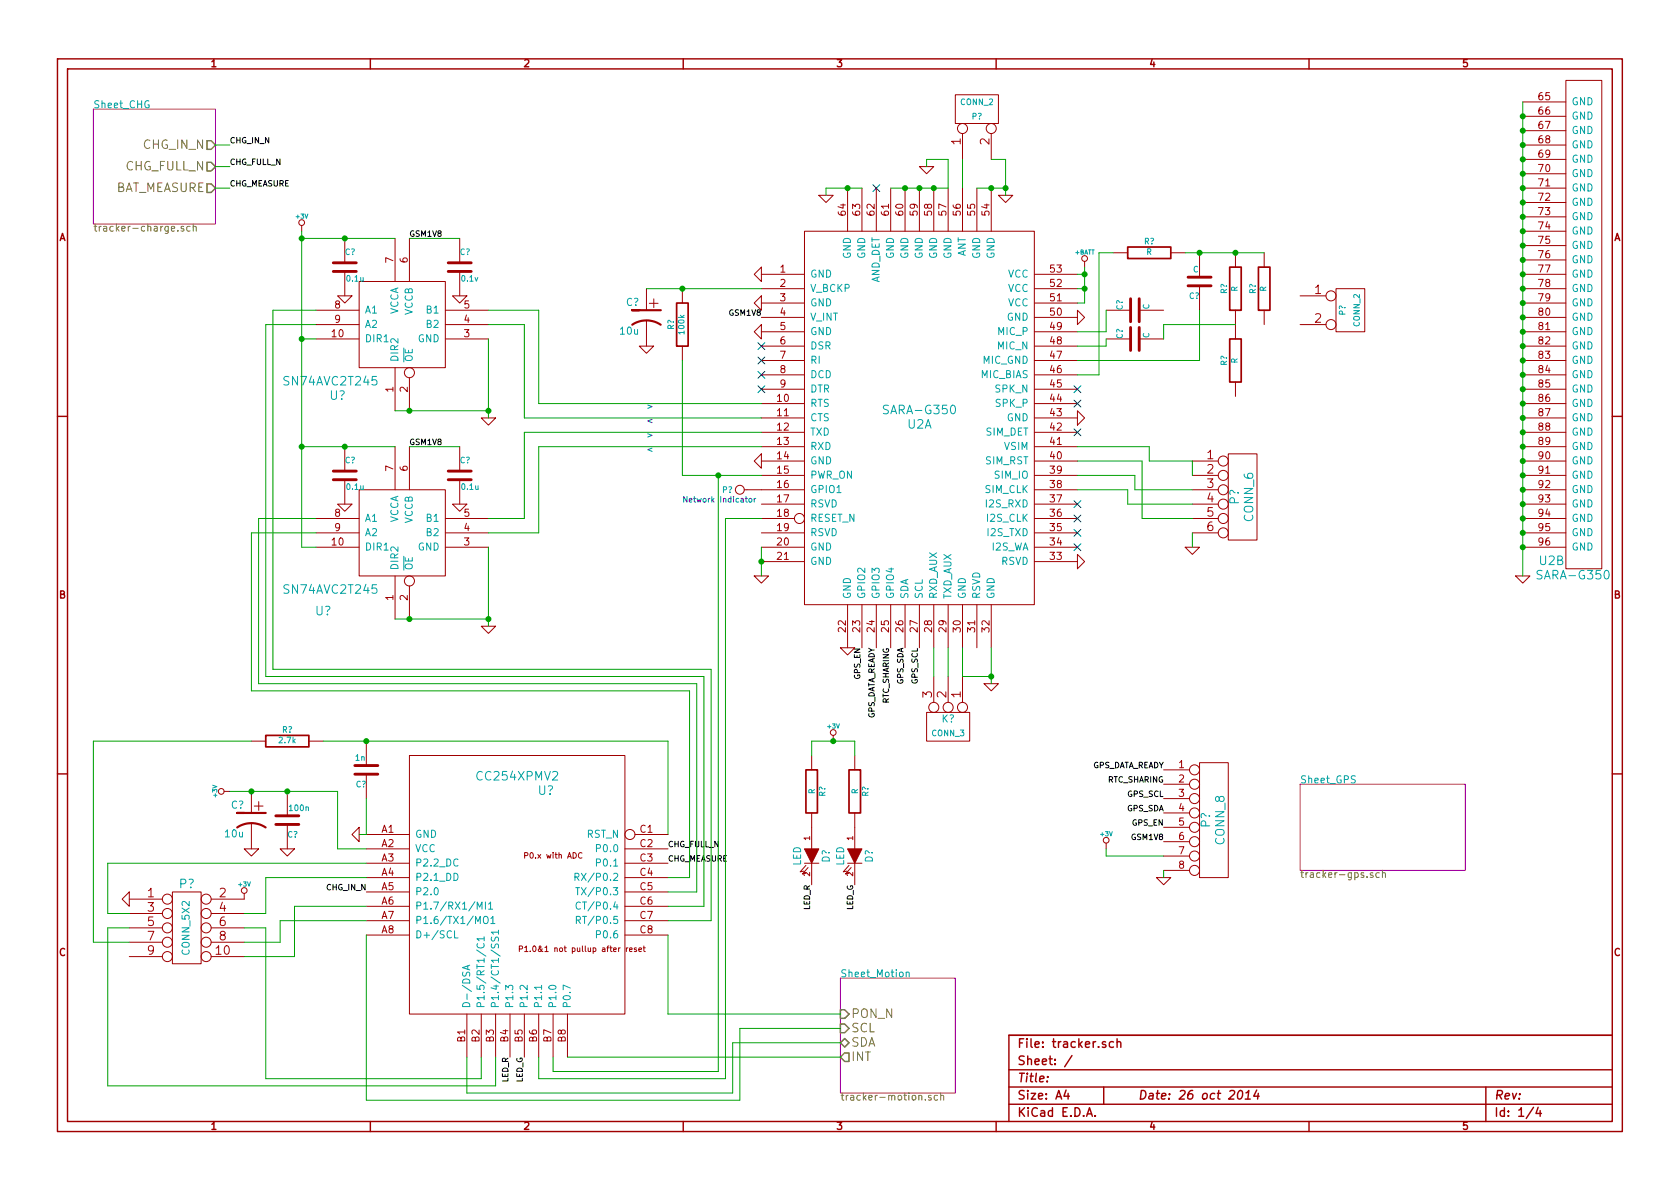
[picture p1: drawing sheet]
<svg xmlns="http://www.w3.org/2000/svg" width="297mm" height="210mm" viewBox="0 0 297 210" stroke-linecap="round" stroke-linejoin="round" font-family="sans-serif">
<g fill="none" stroke="#a00000" stroke-width=".25">
<path d="M10.2 10.4h276.6v189.7h-276.6zM11.9 12.2h273.2v186.1h-273.2zM65.5 10.4v1.8M120.8 10.4v1.8M176.1 10.4v1.8M231.4 10.4v1.8M10.2 73.6h1.7M285.1 73.6h1.7M10.2 136.8h1.7M285.1 136.8h1.7M65.5 198.3v1.8M120.8 198.3v1.8"/>
<path d="M176.1 198.3v1.8M178.4 189.2h106.7M178.4 195.3h106.7M178.4 192.2h106.7M185.2 190.4v.1M188.5 192.8l-.4 1h1M188.8 193.3v1.1M189.5 186.7l-1.3 1.9M192.1 197.4l.5-1.5 .5 1.5M192.3 197h.7M193.6 197.3v.1M195.1 192.2v3.1"/>
<path d="M195.5 184.3l-.4-.1-.2 .2 .1 .2 .5 .2v.3h-.6M196.9 184.3a.48 .48 0 0 0-.7 0v.8l.2 .1 .5-.1M197.5 184.3h.1a.36 .36 0 0 1 .6 .1v.8M197.5 183.7v1.5M219.1 192.9l.3-.1a.88 .88 0 0 1-.3 1.6l-.3-.3a1.17 1.17 0 0 1 .3-1.2zM220.2 194.4h.9M220.3 193.3l.5-.5-.2 1.6M222.2 192.8l-.5 1h.9M222.5 193.3l-.1 1.1M231.4 198.3v1.8M262.7 192.2v6.1M271.1 195.8l-1.3 2"/>
<path d="M272 195.8l-.4 1.1h.9M272.3 196.4v1M285.1 183.1h-106.7v15.2"/>
</g>
<g fill="none" stroke="#a00000" stroke-width=".18">
<path d="M168.9 16.8h7.6v5h-7.6zM269.2 18h7.7M276.9 14.2h6.3v86.4h-6.3zM53.3 39.9v1M144.8 34.5h2.5l-1.3 1.3zM149.9 33.3v7.6M152.4 33.3v7.6M154.9 33.3v7.6M157.5 33.3v7.6M160 33.3v7.6M162.6 29.5h2.5l-1.3 1.2zM162.6 33.3v7.6"/>
<path d="M165.1 33.3v7.6M167.6 33.3v7.6M170.2 23.6v4.6M170.2 33.3v7.6M172.7 33.3v7.6M175.3 23.6v4.6M175.3 33.3v7.6M176.5 34.5h2.6l-1.3 1.3zM269.2 30.7h7.7M269.2 33.3h7.7M269.2 35.8h7.7M269.2 38.3h7.7"/>
<path d="M269.2 20.6h7.7M269.2 23.1h7.7M269.2 25.6h7.7M269.2 28.2h7.7M55.9 59.9h7.6M55.9 57.4h7.6M55.9 54.9h7.6M59.7 52.3h2.5l-1.2 1.3zM61 42.2v4.3M61 48v4.3M63.5 49.8h15.2v15.2h-15.2zM69.8 42.2v7.6"/>
<path d="M72.4 42.2v7.6M78.7 59.9h7.7M78.7 57.4h7.7M78.7 54.9h7.7M80 52.3h2.5l-1.2 1.3zM81.3 42.2v4.3M81.3 48v4.3M114.3 51v3.9M114.3 56.6v4.6M120.6 51v2.6M133.3 53.6l1.3-1.3v2.6zM133.3 48.5l1.3-1.3v2.6z"/>
<path d="M134.6 57.4v2.5l-1.3-1.2zM134.6 48.5h7.6M134.6 51h7.6M134.6 53.6h7.6M134.6 56.1h7.6M134.6 58.7h7.6M142.2 40.9h40.7v66h-40.7zM182.9 48.5h7.6M182.9 51h7.6M182.9 53.6h7.6M182.9 56.1h7.6M182.9 58.7h7.6"/>
<path d="M190.5 54.9l1.3 1.2-1.3 1.3zM191.8 46.2v1M195.6 59.9h4.3M195.6 54.9h4.3M196.8 44.7h2.6M201.4 59.9h4.3M201.4 54.9h4.3M207 44.7h2.5M212.1 44.7v4.3M212.1 50.5v4.4M218.4 44.7v2.5M218.4 54.9v5"/>
<path d="M223.5 44.7v2.5M223.5 54.9v2.5M229.9 57.4h4.5M229.9 52.3h4.5M236.2 51h5.1v7.7h-5.1zM269.2 48.5h7.7M269.2 51h7.7M269.2 53.6h7.7M269.2 56.1h7.7M269.2 58.7h7.7M269.2 40.9h7.7M269.2 43.4h7.7"/>
<path d="M269.2 46h7.7M61 79v4.3M69.8 65v7.6M69.8 79v7.6M72.4 66.8v5.8M72.4 79v7.6M81.3 79v4.3M85.1 73.9h2.5l-1.2 1.3zM113 61.2h2.6l-1.3 1.3zM120.6 61.2v2.5M134.6 61.2h7.6M134.6 63.7h7.6"/>
<path d="M134.6 66.3h7.6M134.6 68.8h7.6M134.6 71.4h7.6M134.6 73.9h7.6M134.6 79h7.6M134.6 76.4h7.6M182.9 61.2h7.6M182.9 63.7h7.6M182.9 66.3h7.6M182.9 68.8h7.6M182.9 71.4h7.6M182.9 73.9h7.6"/>
<path d="M182.9 79h7.6M182.9 76.4h7.6M190.5 72.6l1.3 1.3-1.3 1.3zM218.4 67.6v2.5M269.2 61.2h7.7M269.2 63.7h7.7M269.2 66.3h7.7M269.2 68.8h7.7M269.2 71.4h7.7M269.2 73.9h7.7M269.2 79h7.7M269.2 76.4h7.7"/>
<path d="M55.9 96.8h7.6M55.9 94.2h7.6M55.9 91.7h7.6M59.7 89.1h2.5l-1.2 1.3zM61 84.8v4.3M63.5 86.6h15.2v15.2h-15.2zM78.7 96.8h7.7M78.7 94.2h7.7M78.7 91.7h7.7M80 89.1h2.5l-1.2 1.3zM81.3 84.8v4.3M131.6 86.6h10.6"/>
<path d="M134.6 80.3v2.5l-1.3-1.3zM134.6 96.8h7.6M134.6 81.5h7.6M134.6 99.3h7.6M134.6 84.1h7.6M134.6 94.2h7.6M134.6 91.7h5.9M134.6 89.1h7.6M182.9 96.8h7.6M182.9 81.5h7.6M182.9 99.3h7.6M182.9 84.1h7.6"/>
<path d="M182.9 94.2h7.6M182.9 86.6h7.6M182.9 91.7h7.6M182.9 89.1h7.6M190.5 98l1.3 1.3-1.3 1.3zM209.5 96.8h2.6l-1.3 1.2zM210.8 81.5h4.6M210.8 84.1h4.6M210.8 94.2h4.6M210.8 86.6h4.6M210.8 91.7h4.6M210.8 89.1h4.6"/>
<path d="M217.2 80.3h5v15.2h-5zM269.2 96.8h7.7M269.2 81.5h7.7M269.2 84.1h7.7M269.2 94.2h7.7M269.2 86.6h7.7M269.2 91.7h7.7M269.2 89.1h7.7M69.8 101.8v7.7M72.4 103.6v5.9M85.1 110.7h2.5l-1.2 1.3zM133.3 101.8h2.6l-1.3 1.3z"/>
<path d="M148.6 114.5h2.5l-1.2 1.3zM149.9 106.9v7.6M152.4 106.9v7.6M154.9 106.9v7.6M157.5 106.9v7.6M160 106.9v7.6M162.6 106.9v7.6M165.1 106.9v7.6M165.1 119.6v4.6M167.6 106.9v7.6M167.6 119.6v4.6M170.2 106.9v7.6"/>
<path d="M170.2 119.6v4.6M172.7 106.9v7.6M175.3 106.9v7.6M268 101.8h2.5l-1.3 1.3zM39.6 139.9h1M44.4 139.9v3.9M44.4 131.1h2.6M50.8 139.9v4.4M54.6 131.1h2.5M64.8 131.1v4.3M64.8 136.9v4.3M72.4 133.6h38.1v45.7h-38.1z"/>
<path d="M143.5 133.6v2.5M147.3 130v1.1M151.1 133.6v2.5M163.8 126h7.6v5.1h-7.6zM174 120.9h2.5l-1.2 1.3zM205.7 136.1h4.6M205.7 138.7h4.6M212.1 134.9h5.1v20.3h-5.1zM21.6 159l1.3-1.3v2.6zM22.9 159h5.8M30.5 157.7h5.1v12.7h-5.1zM43.2 150.1h2.5l-1.3 1.3z"/>
<path d="M43.2 158v1h-5.9M44.4 145.5v4.6M49.5 150.1h2.6l-1.3 1.3zM50.8 145.8v4.3M62.2 147.6l1.3-1.3v2.5zM64.8 147.6h7.6M64.8 150.1h7.6M64.8 152.6h7.6M64.8 155.2h7.6M64.8 157.7h7.6M102.9 150.9a.45 .45 0 0 0-.6 .4 .45 .45 0 0 0 .6 .4M110.5 150.1h7.6"/>
<path d="M110.5 152.6h7.6M110.5 155.2h7.6M110.5 157.7h7.6M112.3 147.6h5.8M142.2 152.6h2.6M142.5 153l-1 1.2 .6-.2M142.9 153.4l-1 1.2 .6-.2M143.5 143.8v6.3M143.5 152.6v3.9M149.9 152.6h2.5M150.1 153l-1 1.2 .6-.2M150.5 153.4l-1 1.2 .6-.2"/>
<path d="M151.1 143.8v6.3M151.1 152.6v3.9M195.6 149.1v1M204.5 155.2h2.5l-1.3 1.3zM205.7 141.2h4.6M205.7 143.8h4.6M205.7 146.3h4.6M205.7 148.8h4.6M205.7 151.4h4.6M205.7 153.9h4.6M22.9 161.5h5.8M22.9 164.1h5.8"/>
<path d="M22.9 166.6h5.8M22.9 169.2h5.8M37.3 161.5h5.9M37.3 164.1h5.9M37.3 166.6h5.9M37.3 169.2h5.9M64.8 160.3h7.6M64.8 162.8h7.6M64.8 165.3h7.6M82.5 179.3v7.6M85.1 179.3v7.6M87.6 179.3v7.6"/>
<path d="M90.2 179.3v7.6M91.8 167.8h.5l.1-.4-.6-.1v1M92.7 179.3v7.6M92.8 167.6l.3-.3v1M92.8 168.3h.5M95.2 179.3v7.6M97.8 179.3v7.6M100.3 179.3v7.6M110.5 160.3h7.6M110.5 162.8h7.6M110.5 165.3h7.6M111.3 167.9h.5l-.1-.2-.2-.1-.2 .2 .1 .4h.3"/>
<path d="M112.5 167.7l-.2-.1-.2 .2 .4 .2v.2h-.4M113 167.9h.4v-.2l-.3-.1-.1 .2v.4h.4M113.7 167.6h.4M113.8 167.3v.8l.3 .2"/>
<circle cx="53.3" cy="39.4" r=".51"/>
<circle cx="170.2" cy="22.7" r=".89"/>
<circle cx="175.3" cy="22.7" r=".89"/>
<circle cx="191.8" cy="45.7" r=".51"/>
<circle cx="235.3" cy="52.3" r=".89"/>
<circle cx="235.3" cy="57.4" r=".89"/>
<circle cx="72.4" cy="65.9" r=".89"/>
<circle cx="130.8" cy="86.6" r=".79"/>
<circle cx="141.4" cy="91.7" r=".89"/>
<circle cx="216.3" cy="94.2" r=".89"/>
<circle cx="216.3" cy="91.7" r=".89"/>
<circle cx="216.3" cy="81.5" r=".89"/>
<circle cx="216.3" cy="86.6" r=".89"/>
<circle cx="216.3" cy="84.1" r=".89"/>
<circle cx="216.3" cy="89.1" r=".89"/>
<circle cx="72.4" cy="102.7" r=".89"/>
<circle cx="39.1" cy="139.9" r=".51"/>
<circle cx="147.3" cy="129.5" r=".51"/>
<circle cx="165.1" cy="125.1" r=".89"/>
<circle cx="167.6" cy="125.1" r=".89"/>
<circle cx="170.2" cy="125.1" r=".89"/>
<circle cx="211.2" cy="138.7" r=".89"/>
<circle cx="211.2" cy="136.1" r=".89"/>
<circle cx="29.6" cy="159" r=".89"/>
<circle cx="36.4" cy="159" r=".89"/>
<circle cx="43.2" cy="157.5" r=".51"/>
<circle cx="111.4" cy="147.6" r=".89"/>
<circle cx="195.6" cy="148.6" r=".51"/>
<circle cx="211.2" cy="151.4" r=".89"/>
<circle cx="211.2" cy="143.8" r=".89"/>
<circle cx="211.2" cy="146.3" r=".89"/>
<circle cx="211.2" cy="141.2" r=".89"/>
<circle cx="211.2" cy="153.9" r=".89"/>
<circle cx="211.2" cy="148.8" r=".89"/>
<circle cx="29.6" cy="166.6" r=".89"/>
<circle cx="29.6" cy="169.2" r=".89"/>
<circle cx="29.6" cy="164.1" r=".89"/>
<circle cx="29.6" cy="161.5" r=".89"/>
<circle cx="36.4" cy="161.5" r=".89"/>
<circle cx="36.4" cy="164.1" r=".89"/>
<circle cx="36.4" cy="166.6" r=".89"/>
<circle cx="36.4" cy="169.2" r=".89"/>
</g>
<path d="M16.5 19.3h21.6v20.3h-21.6zM229.9 138.7h29.2v15.2h-29.2zM148.6 173h20.3v20.3h-20.3z" fill="none" stroke="#a000a0" stroke-width=".18"/>
<g fill="none" stroke="#808000" stroke-width=".18">
<path d="M34.2 39.6v1.3M32.5 40.1l-.3-.1-.2 .2 .1 .2 .4 .1v.3h-.5M33.6 40.1l-.4-.1-.2 .3 .1 .5h.5M34.2 40.2l.1-.2 .3 .1 .1 .8M242.7 154.4l-.3-.1-.1 .2v.2l.4 .1v.3h-.4M243.9 154.4l-.4-.1-.2 .3 .1 .5h.5M244.4 154.5l.2-.2 .3 .1 .1 .8M244.4 153.9v1.3M163.6 194.4v.1M164.6 193.7h-.3l-.1 .2v.2l.4 .1v.3h-.4M165.8 193.7h-.4l-.2 .2 .1 .6h.5M166.3 193.8l.2-.1h.3l.1 .8"/>
<path d="M166.3 193.3v1.2"/>
</g>
<path d="M36.6 32.5h.7l.8 .8-.8 .7h-.7zM36.6 28.7h.7l.8 .8-.8 .7h-.7zM36.6 24.9h.7l.8 .7-.8 .8h-.7zM148.6 178.6h.8l.7 .7-.7 .8h-.8zM148.6 181.1h.8l.7 .8-.7 .7h-.8zM148.6 184.4l.8-.8 .7 .8-.7 .8zM148.6 186.9l.8-.7h.7v1.5h-.7z" fill="none" stroke="#808000" stroke-width=".25"/>
<g fill="none" stroke="#00a0a0" stroke-width=".18">
<path d="M85.8 159.5v1.3M86.4 159.9l.3-.4v1.3M101.7 155.1l.6-.1v-.4l-.2-.2h-.4v1.3M101.8 157h.7M102 155.1l.4 .6M102.1 157v1.2M102.6 159.6a.5 .5 0 0 0-.6 0 .5 .5 0 0 0-.1 .6 .45 .45 0 0 0 .2 .5 .45 .45 0 0 0 .5-.1M80.4 164.6v1.3h.6M82.7 170.8v.6M83.1 170.7l-1.3 .4 1.3 .4M84.4 160.8v-1.3l.4 .9 .4-.9v1.3M84.5 166.9a.5 .5 0 0 0 0 .6 .5 .5 0 0 0 .6 .1 .45 .45 0 0 0 .4-.2 .45 .45 0 0 0 0-.5"/>
<path d="M85.5 162.2l.3-.2a.45 .45 0 0 1 .5 .5v.4l-.2 .4h-.5a1.02 1.02 0 0 1-.1-1.1zM85.6 166h-1.3l.4 .4M85.6 165.7v.7M86.4 160.8h.7M86.8 162.4l.3-.4v1.3M86.8 163.3h.7M86.9 165.7v.5l.1 .2 .4-.1 .3-.5 .2-.1 .2 .2v.5M88.1 164.8h-1.2l.3 .4M88.1 164.5v.7M95.8 174.2v.7M101.9 162.7h.6l.1-.5-.2-.2h-.5v1.3M102.2 162.7l.4 .6"/>
<path d="M160.2 172l.2-.1 .3 .1 .1 .7M160.2 171.9v.8"/>
</g>
<g fill="none" stroke="#0000c0" stroke-width=".18">
<path d="M154.3 32.7l1.2 1.2M155.5 32.7l-1.2 1.2M134 68.2l1.2 1.2M134 65.7l1.2 1.2M134 63.1l1.2 1.3M134 60.6l1.2 1.2M135.2 68.2l-1.2 1.2M135.2 65.7l-1.2 1.2M135.2 63.1l-1.2 1.3M135.2 60.6l-1.2 1.2M189.9 75.8l1.2 1.3M189.9 68.2l1.2 1.2"/>
<path d="M189.9 70.8l1.2 1.2M191.1 75.8l-1.2 1.3M191.1 68.2l-1.2 1.2M191.1 70.8l-1.2 1.2M189.9 88.5l1.2 1.3M189.9 91.1l1.2 1.2M189.9 93.6l1.2 1.2M189.9 96.2l1.2 1.2M191.1 88.5l-1.2 1.3M191.1 91.1l-1.2 1.2M191.1 93.6l-1.2 1.2M191.1 96.2l-1.2 1.2"/>
</g>
<g fill="none" stroke="#a00000" stroke-width=".51">
<path d="M58.9 48h4.1M58.9 46.5h4.1M79.2 48h4.1M79.2 46.5h4.1M199.9 52.8v4.1M199.9 57.9v4.1M201.4 52.8v4.1M201.4 57.9v4.1M210.1 49h4M210.1 50.5h4M58.9 84.8h4.1M58.9 83.3h4.1"/>
<path d="M79.2 84.8h4.1M79.2 83.3h4.1M62.7 135.4h4.1M62.7 136.9h4.1M48.8 144.3h4M48.8 145.8h4"/>
</g>
<path d="M111.8 57.4a4.5 4.5 0 0 1 5 0M113 54.9h-1.2h5M41.9 146.3a4.5 4.5 0 0 1 5.1 0M43.2 143.8h-1.3h5.1" fill="none" stroke="#a00000" stroke-width=".38"/>
<path d="M119.6 53.6h2.1v7.6h-2.1zM199.4 43.7h7.6v2h-7.6zM217.4 47.2h2.1v7.7h-2.1zM217.4 59.9h2.1v7.7h-2.1zM222.5 47.2h2v7.7h-2zM47 130h7.6v2.1h-7.6zM142.5 136.1h2v7.7h-2zM150.1 136.1h2v7.7h-2z" fill="none" stroke="#a00000" stroke-width=".3"/>
<g fill="#a00000" stroke="#a00000" stroke-width=".18">
<path d="M142.2 150.1h2.6l-1.3 2.5z"/>
<path d="M149.9 150.1h2.5l-1.3 2.5z"/>
</g>
<path d="M131.8 88.1h.4M131.9 87.8v.9l.3 .1M132.5 88.2l.1-.1 .3 .1v.5h-.4zM133.3 88.1v.7M133.6 88.1l-.3 .2" fill="none" stroke="#00f" stroke-width=".18"/>
<g fill="none" stroke="#00a000" stroke-width=".18">
<path d="M269.2 18v83.8M38.1 33.3h2.5M38.1 25.6h2.5M38.1 29.5h2.5M152.4 33.3h-6.4v1.2M163.8 29.5v-1.3h3.8v5.1h-10.1M170.2 28.2v5.1M172.7 33.3h5.1M175.3 28.2h2.5v6.3M53.3 42.2h16.5M53.3 40.9v55.9h2.6M53.3 59.9h2.6"/>
<path d="M55.9 57.4h-8.9v62.2h77.5v40.7h-6.4M55.9 54.9h-7.6v63.5h77.4v44.4h-7.6M72.4 42.2h8.9M86.4 57.4h6.3v16.5h41.9M86.4 54.9h8.8v16.5h39.4M86.4 59.9v14M114.3 51h20.3M190.5 48.5h1.3M190.5 51h1.3M191.8 47.2v6.4h-1.3M195.6 54.9v3.8h-5.1M195.6 59.9v1.3h-5.1"/>
<path d="M196.8 44.7h-2.5v21.6h-3.8M209.5 44.7h14M212.1 54.9v8.8h-21.6M218.4 57.4h-12.7v2.5M53.3 79h16.5M69.8 72.6h16.6M72.4 79h8.9M120.6 63.7v20.4h14M134.6 76.4h-41.9v15.3h-6.3M134.6 79h-39.4v15.2h-8.8M190.5 79h12.7v2.5h7.6v2.6M55.9 91.7h-10.2v29.2h77.5v36.8h-5.1"/>
<path d="M55.9 94.2h-11.5v28h77.5v33h-3.8M86.4 96.8v13.9M127 84.1v105.4h-29.2v-2.6M134.6 91.7h-6.3v99h-33.1v-3.8M134.6 96.8v5M190.5 81.5h11.4v10.2h8.9M190.5 86.6h8.9v2.5h11.4M190.5 84.1h10.2v2.5h10.1M210.8 94.2v2.6M69.8 109.5h16.6M165.1 114.5v5.1M167.6 114.5v5.1"/>
<path d="M170.2 114.5v5.1h5.1M175.3 114.5v6.4M40.6 139.9h19.1v10.2h5.1M44.4 131.1h-27.9v35.5h6.4M57.1 131.1h61v16.5M143.5 133.6v-2.5h7.6v2.5M64.8 155.2h-17.8v6.3h-3.8M64.8 152.6h-45.8v8.9h3.9M64.8 141.2v6.4h-1.3M195.6 150.1v1.3h10.1M205.7 153.9v1.3M22.9 164.1h-3.9v27.9h68.6v-5.1"/>
<path d="M43.2 164.1h3.8v26.6h38.1v-3.8M64.8 162.8h-15.3v3.8h-6.3M64.8 160.3h-12.7v8.9h-8.9M64.8 165.3v29.3h66v-12.7h17.8M118.1 165.3v14h30.5M100.3 186.9h48.3M148.6 184.4h-19.1v8.9h-47v-6.4"/>
</g>
<g fill="#00a000" stroke="#00a000" stroke-width=".25">
<circle cx="269.2" cy="20.6" r=".41"/>
<circle cx="269.2" cy="23.1" r=".41"/>
<circle cx="269.2" cy="25.6" r=".41"/>
<circle cx="269.2" cy="30.7" r=".41"/>
<circle cx="269.2" cy="28.2" r=".41"/>
<circle cx="269.2" cy="33.3" r=".41"/>
<circle cx="269.2" cy="35.8" r=".41"/>
<circle cx="269.2" cy="38.3" r=".41"/>
<circle cx="269.2" cy="40.9" r=".41"/>
<circle cx="269.2" cy="43.4" r=".41"/>
<circle cx="269.2" cy="46" r=".41"/>
<circle cx="269.2" cy="48.5" r=".41"/>
<circle cx="269.2" cy="51" r=".41"/>
<circle cx="269.2" cy="53.6" r=".41"/>
<circle cx="269.2" cy="56.1" r=".41"/>
<circle cx="269.2" cy="58.7" r=".41"/>
<circle cx="269.2" cy="61.2" r=".41"/>
<circle cx="269.2" cy="63.7" r=".41"/>
<circle cx="269.2" cy="66.3" r=".41"/>
<circle cx="269.2" cy="68.8" r=".41"/>
<circle cx="269.2" cy="71.4" r=".41"/>
<circle cx="269.2" cy="73.9" r=".41"/>
<circle cx="269.2" cy="76.4" r=".41"/>
<circle cx="269.2" cy="79" r=".41"/>
<circle cx="269.2" cy="81.5" r=".41"/>
<circle cx="269.2" cy="84.1" r=".41"/>
<circle cx="269.2" cy="86.6" r=".41"/>
<circle cx="269.2" cy="89.1" r=".41"/>
<circle cx="269.2" cy="91.7" r=".41"/>
<circle cx="269.2" cy="94.2" r=".41"/>
<circle cx="269.2" cy="96.8" r=".41"/>
<circle cx="191.8" cy="48.5" r=".41"/>
<circle cx="191.8" cy="51" r=".41"/>
<circle cx="175.3" cy="119.6" r=".41"/>
<circle cx="50.8" cy="139.9" r=".41"/>
<circle cx="44.4" cy="139.9" r=".41"/>
<circle cx="64.8" cy="131.1" r=".41"/>
<circle cx="120.6" cy="51" r=".41"/>
<circle cx="127" cy="84.1" r=".41"/>
<circle cx="61" cy="79" r=".41"/>
<circle cx="61" cy="42.2" r=".41"/>
<circle cx="53.3" cy="59.9" r=".41"/>
<circle cx="53.3" cy="79" r=".41"/>
<circle cx="53.3" cy="42.2" r=".41"/>
<circle cx="72.4" cy="72.6" r=".41"/>
<circle cx="72.4" cy="109.5" r=".41"/>
<circle cx="86.4" cy="72.6" r=".41"/>
<circle cx="86.4" cy="109.5" r=".41"/>
<circle cx="134.6" cy="99.3" r=".41"/>
<circle cx="149.9" cy="33.3" r=".41"/>
<circle cx="160" cy="33.3" r=".41"/>
<circle cx="162.6" cy="33.3" r=".41"/>
<circle cx="165.1" cy="33.3" r=".41"/>
<circle cx="175.3" cy="33.3" r=".41"/>
<circle cx="147.3" cy="131.1" r=".41"/>
<circle cx="177.8" cy="33.3" r=".41"/>
<circle cx="212.1" cy="44.7" r=".41"/>
<circle cx="218.4" cy="44.7" r=".41"/>
</g>
<g font-size="2.8" fill="#a00000">
<text x="114.8" y="54.6">+</text>
<text x="44.9" y="143.5">+</text>
</g>
<g font-size="2.1" fill="#808000">
<text x="25.4" y="26.4">CHG_IN_N</text>
<text x="20" y="34">BAT_MEASURE</text>
<text x="22.1" y="30.2">CHG_FULL_N</text>
<text x="150.5" y="180.1">PON_N</text>
<text x="150.5" y="182.6">SCL</text>
<text x="150.5" y="185.2">SDA</text>
<text x="150.5" y="187.7">INT</text>
</g>
<g font-size="2.1" fill="#a00000">
<text x="169.9" y="25.6" transform="rotate(-90 169.9 25.6)">1</text>
<text x="175" y="25.6" transform="rotate(-90 175 25.6)">2</text>
<text x="232.5" y="52.1">1</text>
<text x="232.5" y="57.1">2</text>
<text x="213.4" y="81.3">1</text>
<text x="213.4" y="83.8">2</text>
<text x="213.4" y="86.4">3</text>
<text x="213.4" y="88.9">4</text>
<text x="213.4" y="91.4">5</text>
<text x="213.4" y="94">6</text>
<text x="164.8" y="123.4" transform="rotate(-90 164.8 123.4)">3</text>
<text x="167.4" y="123.4" transform="rotate(-90 167.4 123.4)">2</text>
<text x="169.9" y="123.4" transform="rotate(-90 169.9 123.4)">1</text>
<text x="26.1" y="158.7">1</text>
<text x="26.1" y="161.3">3</text>
<text x="38.8" y="158.7">2</text>
<text x="38.8" y="161.3">4</text>
<text x="26.1" y="163.8">5</text>
<text x="26.1" y="166.4">7</text>
<text x="38.8" y="163.8">6</text>
<text x="38.8" y="166.4">8</text>
<text x="26.1" y="168.9">9</text>
<text x="38.2" y="168.9">10</text>
<text x="179.9" y="185.4">File: tracker.sch</text>
<text x="179.9" y="191.5">Title:</text>
<text x="179.9" y="188.4">Sheet: /</text>
<text x="179.9" y="197.6">KiCad E.D.A.</text>
<text x="179.9" y="194.5">Size: A4</text>
<text x="201.2" y="194.5">Date: 26 oct 2014</text>
<text x="264.2" y="194.5">Rev:</text>
<text x="264.2" y="197.6">Id: 1/4</text>
</g>
<g font-size="2.1" fill="#00a0a0">
<text x="50.5" y="68.2">SN74AVC2T245</text>
<text x="58.3" y="70.8">U?</text>
<text x="156.6" y="73.3">SARA-G350</text>
<text x="160.5" y="75.9">U2A</text>
<text x="219.1" y="89.2" transform="rotate(-90 219.1 89.2)">P?</text>
<text x="221.7" y="92.2" transform="rotate(-90 221.7 92.2)">CONN_6</text>
<text x="272.2" y="100">U2B</text>
<text x="50.5" y="105.1">SN74AVC2T245</text>
<text x="272.2" y="102.5">SARA-G350</text>
<text x="55.8" y="108.9">U?</text>
<text x="84.6" y="138.1">CC254XPMV2</text>
<text x="95.1" y="140.6">U?</text>
<text x="214" y="146.3" transform="rotate(-90 214 146.3)">P?</text>
<text x="216.6" y="149.3" transform="rotate(-90 216.6 149.3)">CONN_8</text>
<text x="31.7" y="157.1">P?</text>
</g>
<g font-size="1.8" fill="#a00000">
<text x="37.3" y="11.9">1</text>
<text x="92.7" y="11.9">2</text>
<text x="148" y="11.9">3</text>
<text x="203.3" y="11.9">4</text>
<text x="258.6" y="11.9">5</text>
<text x="272.1" y="17.8">65</text>
<text x="272.1" y="20.3">66</text>
<text x="272.1" y="22.9">67</text>
<text x="272.1" y="25.4">68</text>
<text x="272.1" y="27.9">69</text>
<text x="272.1" y="30.5">70</text>
<text x="272.1" y="33">71</text>
<text x="272.1" y="35.6">72</text>
<text x="149.6" y="38" transform="rotate(-90 149.6 38)">64</text>
<text x="152.1" y="38" transform="rotate(-90 152.1 38)">63</text>
<text x="154.7" y="38" transform="rotate(-90 154.7 38)">62</text>
<text x="157.2" y="38" transform="rotate(-90 157.2 38)">61</text>
<text x="159.8" y="38" transform="rotate(-90 159.8 38)">60</text>
<text x="162.3" y="38" transform="rotate(-90 162.3 38)">59</text>
<text x="164.8" y="38" transform="rotate(-90 164.8 38)">58</text>
<text x="167.4" y="38" transform="rotate(-90 167.4 38)">57</text>
<text x="169.9" y="38" transform="rotate(-90 169.9 38)">56</text>
<text x="172.5" y="38" transform="rotate(-90 172.5 38)">55</text>
<text x="175" y="38" transform="rotate(-90 175 38)">54</text>
<text x="272.1" y="38.1">73</text>
<text x="272.1" y="40.6">74</text>
<text x="10.4" y="42.7">A</text>
<text x="69.6" y="46.5" transform="rotate(-90 69.6 46.5)">7</text>
<text x="72.1" y="46.5" transform="rotate(-90 72.1 46.5)">6</text>
<text x="272.1" y="43.2">75</text>
<text x="272.1" y="45.7">76</text>
<text x="285.3" y="42.7">A</text>
<text x="137.9" y="48.3">1</text>
<text x="137.9" y="50.8">2</text>
<text x="137.9" y="53.3">3</text>
<text x="185.7" y="53.3">51</text>
<text x="185.7" y="50.8">52</text>
<text x="185.7" y="48.3">53</text>
<text x="272.1" y="48.3">77</text>
<text x="272.1" y="50.8">78</text>
<text x="272.1" y="53.3">79</text>
<text x="58.7" y="59.7">10</text>
<text x="59.2" y="54.6">8</text>
<text x="59.2" y="57.1">9</text>
<text x="82.1" y="59.7">3</text>
<text x="82.1" y="57.1">4</text>
<text x="82.1" y="54.6">5</text>
<text x="137.9" y="55.9">4</text>
<text x="137.9" y="58.4">5</text>
<text x="185.7" y="55.9">50</text>
<text x="185.7" y="58.4">49</text>
<text x="272.1" y="55.9">80</text>
<text x="272.1" y="58.4">81</text>
<text x="137.9" y="61">6</text>
<text x="137.9" y="63.5">7</text>
<text x="185.7" y="63.5">47</text>
<text x="185.7" y="61">48</text>
<text x="272.1" y="61">82</text>
<text x="272.1" y="63.5">83</text>
<text x="69.6" y="69.3" transform="rotate(-90 69.6 69.3)">1</text>
<text x="72.1" y="69.3" transform="rotate(-90 72.1 69.3)">2</text>
<text x="137.5" y="71.1">10</text>
<text x="137.9" y="66">8</text>
<text x="137.9" y="68.6">9</text>
<text x="185.7" y="71.1">44</text>
<text x="185.7" y="68.6">45</text>
<text x="185.7" y="66">46</text>
<text x="272.1" y="66">84</text>
<text x="272.1" y="68.6">85</text>
<text x="272.1" y="71.1">86</text>
<text x="137.5" y="73.7">11</text>
<text x="137.5" y="76.2">12</text>
<text x="185.7" y="76.2">42</text>
<text x="185.7" y="73.7">43</text>
<text x="272.1" y="73.7">87</text>
<text x="272.1" y="76.2">88</text>
<text x="69.6" y="83.3" transform="rotate(-90 69.6 83.3)">7</text>
<text x="72.1" y="83.3" transform="rotate(-90 72.1 83.3)">6</text>
<text x="137.5" y="78.7">13</text>
<text x="137.5" y="81.3">14</text>
<text x="137.5" y="83.8">15</text>
<text x="185.7" y="81.3">40</text>
<text x="185.7" y="78.7">41</text>
<text x="185.7" y="83.8">39</text>
<text x="272.1" y="81.3">90</text>
<text x="272.1" y="83.8">91</text>
<text x="272.1" y="78.7">89</text>
<text x="137.5" y="86.4">16</text>
<text x="137.5" y="88.9">17</text>
<text x="185.7" y="88.9">37</text>
<text x="185.7" y="86.4">38</text>
<text x="272.1" y="86.4">92</text>
<text x="272.1" y="88.9">93</text>
<text x="59.2" y="91.4">8</text>
<text x="59.2" y="94">9</text>
<text x="82.1" y="94">4</text>
<text x="82.1" y="91.4">5</text>
<text x="137.5" y="91.4">18</text>
<text x="137.5" y="94">19</text>
<text x="185.7" y="94">35</text>
<text x="185.7" y="91.4">36</text>
<text x="272.1" y="91.4">94</text>
<text x="272.1" y="94">95</text>
<text x="58.7" y="96.5">10</text>
<text x="82.1" y="96.5">3</text>
<text x="137.5" y="96.5">20</text>
<text x="137.5" y="99.1">21</text>
<text x="185.7" y="99.1">33</text>
<text x="185.7" y="96.5">34</text>
<text x="272.1" y="96.5">96</text>
<text x="10.4" y="105.9">B</text>
<text x="69.6" y="106.1" transform="rotate(-90 69.6 106.1)">1</text>
<text x="72.1" y="106.1" transform="rotate(-90 72.1 106.1)">2</text>
<text x="285.3" y="105.9">B</text>
<text x="149.6" y="111.7" transform="rotate(-90 149.6 111.7)">22</text>
<text x="152.1" y="111.7" transform="rotate(-90 152.1 111.7)">23</text>
<text x="154.7" y="111.7" transform="rotate(-90 154.7 111.7)">24</text>
<text x="157.2" y="111.7" transform="rotate(-90 157.2 111.7)">25</text>
<text x="159.8" y="111.7" transform="rotate(-90 159.8 111.7)">26</text>
<text x="162.3" y="111.7" transform="rotate(-90 162.3 111.7)">27</text>
<text x="164.8" y="111.7" transform="rotate(-90 164.8 111.7)">28</text>
<text x="167.4" y="111.7" transform="rotate(-90 167.4 111.7)">29</text>
<text x="169.9" y="111.7" transform="rotate(-90 169.9 111.7)">30</text>
<text x="172.5" y="111.7" transform="rotate(-90 172.5 111.7)">31</text>
<text x="175" y="111.7" transform="rotate(-90 175 111.7)">32</text>
<text x="208.4" y="135.9">1</text>
<text x="208.4" y="138.4">2</text>
<text x="208.4" y="141">3</text>
<text x="208.4" y="143.5">4</text>
<text x="67.5" y="147.3">A1</text>
<text x="67.5" y="149.9">A2</text>
<text x="113.2" y="147.3">C1</text>
<text x="113.2" y="149.9">C2</text>
<text x="208.4" y="146">5</text>
<text x="208.4" y="148.6">6</text>
<text x="67.5" y="152.4">A3</text>
<text x="67.5" y="154.9">A4</text>
<text x="113.2" y="152.4">C3</text>
<text x="113.2" y="154.9">C4</text>
<text x="208.4" y="151.1">7</text>
<text x="208.4" y="153.7">8</text>
<text x="67.5" y="157.5">A5</text>
<text x="67.5" y="160">A6</text>
<text x="113.2" y="157.5">C5</text>
<text x="113.2" y="160">C6</text>
<text x="67.5" y="162.6">A7</text>
<text x="67.5" y="165.1">A8</text>
<text x="113.2" y="162.6">C7</text>
<text x="113.2" y="165.1">C8</text>
<text x="10.4" y="169.1">C</text>
<text x="285.3" y="169.1">C</text>
<text x="82.3" y="184.2" transform="rotate(-90 82.3 184.2)">B1</text>
<text x="84.8" y="184.2" transform="rotate(-90 84.8 184.2)">B2</text>
<text x="87.4" y="184.2" transform="rotate(-90 87.4 184.2)">B3</text>
<text x="89.9" y="184.2" transform="rotate(-90 89.9 184.2)">B4</text>
<text x="92.5" y="184.2" transform="rotate(-90 92.5 184.2)">B5</text>
<text x="95" y="184.2" transform="rotate(-90 95 184.2)">B6</text>
<text x="97.5" y="184.2" transform="rotate(-90 97.5 184.2)">B7</text>
<text x="100.1" y="184.2" transform="rotate(-90 100.1 184.2)">B8</text>
<text x="37.3" y="199.8">1</text>
<text x="92.7" y="199.8">2</text>
<text x="148" y="199.8">3</text>
<text x="203.3" y="199.8">4</text>
<text x="258.6" y="199.8">5</text>
</g>
<g font-size="1.8" fill="#00a0a0">
<text x="16.5" y="19.2">Sheet_CHG</text>
<text x="277.9" y="18.7">GND</text>
<text x="277.9" y="21.2">GND</text>
<text x="277.9" y="23.7">GND</text>
<text x="277.9" y="26.3">GND</text>
<text x="277.9" y="28.8">GND</text>
<text x="277.9" y="31.4">GND</text>
<text x="277.9" y="33.9">GND</text>
<text x="277.9" y="36.4">GND</text>
<text x="277.9" y="39">GND</text>
<text x="277.9" y="41.5">GND</text>
<text x="150.5" y="45.8" transform="rotate(-90 150.5 45.8)">GND</text>
<text x="153" y="45.8" transform="rotate(-90 153 45.8)">GND</text>
<text x="158.1" y="45.8" transform="rotate(-90 158.1 45.8)">GND</text>
<text x="160.7" y="45.8" transform="rotate(-90 160.7 45.8)">GND</text>
<text x="163.2" y="45.8" transform="rotate(-90 163.2 45.8)">GND</text>
<text x="165.7" y="45.8" transform="rotate(-90 165.7 45.8)">GND</text>
<text x="168.3" y="45.8" transform="rotate(-90 168.3 45.8)">GND</text>
<text x="170.8" y="45.5" transform="rotate(-90 170.8 45.5)">ANT</text>
<text x="173.4" y="45.8" transform="rotate(-90 173.4 45.8)">GND</text>
<text x="175.9" y="45.8" transform="rotate(-90 175.9 45.8)">GND</text>
<text x="277.9" y="44.1">GND</text>
<text x="277.9" y="46.6">GND</text>
<text x="143.3" y="49.1">GND</text>
<text x="143.3" y="51.7">V_BCKP</text>
<text x="155.6" y="50.3" transform="rotate(-90 155.6 50.3)">AND_DET</text>
<text x="178.1" y="51.7">VCC</text>
<text x="178.1" y="49.1">VCC</text>
<text x="277.9" y="49.1">GND</text>
<text x="277.9" y="51.7">GND</text>
<text x="64.5" y="55.5">A1</text>
<text x="64.5" y="58">A2</text>
<text x="70.5" y="55.8" transform="rotate(-90 70.5 55.8)">VCCA</text>
<text x="73" y="55.8" transform="rotate(-90 73 55.8)">VCCB</text>
<text x="75.5" y="58">B2</text>
<text x="75.5" y="55.5">B1</text>
<text x="109.7" y="59.2">10u</text>
<text x="110.7" y="54.1">C?</text>
<text x="143.3" y="54.2">GND</text>
<text x="143.3" y="56.8">V_INT</text>
<text x="143.3" y="59.3">GND</text>
<text x="176.5" y="59.3">MIC_P</text>
<text x="177.9" y="56.8">GND</text>
<text x="178.1" y="54.2">VCC</text>
<text x="277.9" y="56.8">GND</text>
<text x="277.9" y="59.3">GND</text>
<text x="277.9" y="54.2">GND</text>
<text x="64.5" y="60.6">DIR1</text>
<text x="70.5" y="64" transform="rotate(-90 70.5 64)">DIR2</text>
<text x="73" y="64" transform="rotate(-90 73 64)">OE</text>
<text x="73.8" y="60.6">GND</text>
<text x="143.3" y="61.8">DSR</text>
<text x="143.3" y="64.4">RI</text>
<text x="173.7" y="64.4">MIC_GND</text>
<text x="176.4" y="61.8">MIC_N</text>
<text x="277.9" y="61.8">GND</text>
<text x="277.9" y="64.4">GND</text>
<text x="143.3" y="66.9">DCD</text>
<text x="143.3" y="69.5">DTR</text>
<text x="173.4" y="66.9">MIC_BIAS</text>
<text x="176" y="69.5">SPK_N</text>
<text x="277.9" y="66.9">GND</text>
<text x="277.9" y="69.5">GND</text>
<text x="143.3" y="72">RTS</text>
<text x="143.3" y="74.5">CTS</text>
<text x="143.3" y="77.1">TXD</text>
<text x="174.2" y="77.1">SIM_DET</text>
<text x="176.1" y="72">SPK_P</text>
<text x="177.9" y="74.5">GND</text>
<text x="277.9" y="72">GND</text>
<text x="277.9" y="74.5">GND</text>
<text x="277.9" y="77.1">GND</text>
<text x="143.3" y="79.6">RXD</text>
<text x="143.3" y="82.2">GND</text>
<text x="174.2" y="82.2">SIM_RST</text>
<text x="177.5" y="79.6">VSIM</text>
<text x="277.9" y="82.2">GND</text>
<text x="277.9" y="79.6">GND</text>
<text x="143.3" y="84.7">PWR_ON</text>
<text x="143.3" y="87.2">GPIO1</text>
<text x="143.3" y="89.8">RSVD</text>
<text x="174.1" y="87.2">SIM_CLK</text>
<text x="174.5" y="89.8">I2S_RXD</text>
<text x="175.9" y="84.7">SIM_IO</text>
<text x="277.9" y="84.7">GND</text>
<text x="277.9" y="87.2">GND</text>
<text x="277.9" y="89.8">GND</text>
<text x="64.5" y="92.3">A1</text>
<text x="64.5" y="94.9">A2</text>
<text x="70.5" y="92.6" transform="rotate(-90 70.5 92.6)">VCCA</text>
<text x="73" y="92.6" transform="rotate(-90 73 92.6)">VCCB</text>
<text x="75.5" y="94.9">B2</text>
<text x="75.5" y="92.3">B1</text>
<text x="143.3" y="92.3">RESET_N</text>
<text x="143.3" y="94.9">RSVD</text>
<text x="174.6" y="92.3">I2S_CLK</text>
<text x="174.7" y="94.9">I2S_TXD</text>
<text x="277.9" y="92.3">GND</text>
<text x="277.9" y="94.9">GND</text>
<text x="64.5" y="97.4">DIR1</text>
<text x="70.5" y="100.8" transform="rotate(-90 70.5 100.8)">DIR2</text>
<text x="73" y="100.8" transform="rotate(-90 73 100.8)">OE</text>
<text x="73.8" y="97.4">GND</text>
<text x="143.3" y="97.4">GND</text>
<text x="143.3" y="99.9">GND</text>
<text x="175.3" y="97.4">I2S_WA</text>
<text x="177" y="99.9">RSVD</text>
<text x="277.9" y="97.4">GND</text>
<text x="150.5" y="105.9" transform="rotate(-90 150.5 105.9)">GND</text>
<text x="153" y="105.9" transform="rotate(-90 153 105.9)">GPIO2</text>
<text x="155.6" y="105.9" transform="rotate(-90 155.6 105.9)">GPIO3</text>
<text x="158.1" y="105.9" transform="rotate(-90 158.1 105.9)">GPIO4</text>
<text x="160.7" y="105.9" transform="rotate(-90 160.7 105.9)">SDA</text>
<text x="163.2" y="105.9" transform="rotate(-90 163.2 105.9)">SCL</text>
<text x="165.7" y="105.9" transform="rotate(-90 165.7 105.9)">RXD_AUX</text>
<text x="168.3" y="105.9" transform="rotate(-90 168.3 105.9)">TXD_AUX</text>
<text x="170.8" y="105.9" transform="rotate(-90 170.8 105.9)">GND</text>
<text x="173.4" y="105.9" transform="rotate(-90 173.4 105.9)">RSVD</text>
<text x="175.9" y="105.9" transform="rotate(-90 175.9 105.9)">GND</text>
<text x="166.5" y="127.8">K?</text>
<text x="40.8" y="143">C?</text>
<text x="229.9" y="138.6">Sheet_GPS</text>
<text x="39.9" y="148.1">10u</text>
<text x="73.4" y="148.2">GND</text>
<text x="103.7" y="148.2">RST_N</text>
<text x="73.4" y="150.7">VCC</text>
<text x="73.4" y="153.3">P2.2_DC</text>
<text x="73.4" y="155.8">P2.1_DD</text>
<text x="102.9" y="155.8">RX/P0.2</text>
<text x="105.8" y="150.7">P0.0</text>
<text x="105.8" y="153.3">P0.1</text>
<text x="141.7" y="153.1" transform="rotate(-90 141.7 153.1)">LED</text>
<text x="146.8" y="152.5" transform="rotate(-90 146.8 152.5)">D?</text>
<text x="149.3" y="153.1" transform="rotate(-90 149.3 153.1)">LED</text>
<text x="154.4" y="152.5" transform="rotate(-90 154.4 152.5)">D?</text>
<text x="73.4" y="158.4">P2.0</text>
<text x="73.4" y="160.9">P1.7/RX1/MI1</text>
<text x="103" y="160.9">CT/P0.4</text>
<text x="103.1" y="158.4">TX/P0.3</text>
<text x="73.4" y="163.4">P1.6/TX1/MO1</text>
<text x="73.4" y="166">D+/SCL</text>
<text x="103" y="163.4">RT/P0.5</text>
<text x="105.8" y="166">P0.6</text>
<text x="33.6" y="168.8" transform="rotate(-90 33.6 168.8)">CONN_5X2</text>
<text x="148.6" y="172.9">Sheet_Motion</text>
<text x="83.2" y="178.3" transform="rotate(-90 83.2 178.3)">D-/DSA</text>
<text x="85.7" y="178.3" transform="rotate(-90 85.7 178.3)">P1.5/RT1/C1</text>
<text x="88.3" y="178.3" transform="rotate(-90 88.3 178.3)">P1.4/CT1/SS1</text>
<text x="90.8" y="178.3" transform="rotate(-90 90.8 178.3)">P1.3</text>
<text x="93.3" y="178.3" transform="rotate(-90 93.3 178.3)">P1.2</text>
<text x="95.9" y="178.3" transform="rotate(-90 95.9 178.3)">P1.1</text>
<text x="98.4" y="178.3" transform="rotate(-90 98.4 178.3)">P1.0</text>
<text x="101" y="178.3" transform="rotate(-90 101 178.3)">P0.7</text>
</g>
<g font-size="1.8" fill="#808000">
<text x="16.5" y="41">tracker-charge.sch</text>
<text x="229.9" y="155.3">tracker-gps.sch</text>
<text x="148.6" y="194.7">tracker-motion.sch</text>
</g>
<g font-size="1.4" fill="#00a0a0">
<text x="169.8" y="18.6">CONN_2</text>
<text x="171.8" y="21.2">P?</text>
<text x="61" y="45.1">C?</text>
<text x="81.3" y="45.1">C?</text>
<text x="202.3" y="43.3">R?</text>
<text x="202.7" y="45.1">R</text>
<text x="61.4" y="49.8">0.1u</text>
<text x="81.6" y="49.8">0.1v</text>
<text x="210.2" y="52.9">C?</text>
<text x="210.9" y="48.2">C</text>
<text x="217" y="52" transform="rotate(-90 217 52)">R?</text>
<text x="218.8" y="51.6" transform="rotate(-90 218.8 51.6)">R</text>
<text x="222.1" y="52" transform="rotate(-90 222.1 52)">R?</text>
<text x="223.9" y="51.6" transform="rotate(-90 223.9 51.6)">R</text>
<text x="119.2" y="58.3" transform="rotate(-90 119.2 58.3)">R?</text>
<text x="121.1" y="59" transform="rotate(-90 121.1 59)">100k</text>
<text x="198.6" y="59.9" transform="rotate(-90 198.6 59.9)">C?</text>
<text x="198.6" y="54.9" transform="rotate(-90 198.6 54.9)">C?</text>
<text x="203.3" y="59.8" transform="rotate(-90 203.3 59.8)">C</text>
<text x="203.3" y="54.7" transform="rotate(-90 203.3 54.7)">C</text>
<text x="237.9" y="55.7" transform="rotate(-90 237.9 55.7)">P?</text>
<text x="240.5" y="57.7" transform="rotate(-90 240.5 57.7)">CONN_2</text>
<text x="217" y="64.7" transform="rotate(-90 217 64.7)">R?</text>
<text x="218.8" y="64.3" transform="rotate(-90 218.8 64.3)">R</text>
<text x="61" y="82">C?</text>
<text x="81.3" y="82">C?</text>
<text x="61.4" y="86.7">0.1u</text>
<text x="81.7" y="86.7">0.1u</text>
<text x="127.7" y="87.2">P?</text>
<text x="49.4" y="131.5">2.7k</text>
<text x="49.9" y="129.6">R?</text>
<text x="164.8" y="130.2">CONN_3</text>
<text x="62.9" y="134.6">1n</text>
<text x="51.3" y="143.5">100n</text>
<text x="62.9" y="139.3">C?</text>
<text x="144.1" y="140.4" transform="rotate(-90 144.1 140.4)">R</text>
<text x="146" y="140.9" transform="rotate(-90 146 140.9)">R?</text>
<text x="151.7" y="140.4" transform="rotate(-90 151.7 140.4)">R</text>
<text x="153.6" y="140.9" transform="rotate(-90 153.6 140.9)">R?</text>
<text x="50.8" y="148.2">C?</text>
</g>
<g font-size="1.4">
<text x="40.6" y="25.4">CHG_IN_N</text>
<text x="40.6" y="29.2">CHG_FULL_N</text>
<text x="40.6" y="33">CHG_MEASURE</text>
<text x="72.4" y="41.9">GSM1V8</text>
<text x="129" y="55.9">GSM1V8</text>
<text x="72.4" y="78.7">GSM1V8</text>
<text x="152.1" y="120.1" transform="rotate(-90 152.1 120.1)">GPS_EN</text>
<text x="157.2" y="124.5" transform="rotate(-90 157.2 124.5)">RTC_SHARING</text>
<text x="159.8" y="121.2" transform="rotate(-90 159.8 121.2)">GPS_SDA</text>
<text x="162.3" y="121" transform="rotate(-90 162.3 121)">GPS_SCL</text>
<text x="154.7" y="127.7" transform="rotate(-90 154.7 127.7)">GPS_DATA_READY</text>
<text x="192.6" y="135.9">GPS_DATA_READY</text>
<text x="195.8" y="138.4">RTC_SHARING</text>
<text x="199.1" y="143.5">GPS_SDA</text>
<text x="199.3" y="141">GPS_SCL</text>
<text x="118.1" y="149.9">CHG_FULL_N</text>
<text x="200.2" y="146">GPS_EN</text>
<text x="200.2" y="148.6">GSM1V8</text>
<text x="118.1" y="152.4">CHG_MEASURE</text>
<text x="57.8" y="157.5">CHG_IN_N</text>
<text x="143.3" y="161" transform="rotate(-90 143.3 161)">LED_R</text>
<text x="150.9" y="161.1" transform="rotate(-90 150.9 161.1)">LED_G</text>
<text x="89.9" y="191.5" transform="rotate(-90 89.9 191.5)">LED_R</text>
<text x="92.5" y="191.5" transform="rotate(-90 92.5 191.5)">LED_G</text>
</g>
<g font-size="1.4" fill="#00f">
<text x="114.3" y="74.9">&lt;</text>
<text x="114.3" y="77.5">&gt;</text>
<text x="114.3" y="72.4">&gt;</text>
<text x="114.3" y="80">&lt;</text>
<text x="120.6" y="88.9">Network Indicator</text>
</g>
<g font-size="1.4" fill="#a00000">
<text x="143.3" y="148.6" transform="rotate(-90 143.3 148.6)">1</text>
<text x="150.9" y="148.6" transform="rotate(-90 150.9 148.6)">1</text>
<text x="93.1" y="151.9">P0.x with ADC</text>
<text x="143.3" y="154.9" transform="rotate(-90 143.3 154.9)">2</text>
<text x="150.9" y="154.9" transform="rotate(-90 150.9 154.9)">2</text>
<text x="93.5" y="168.4">P1.0&amp;1 not pullup after reset</text>
</g>
<g font-size="1.1" fill="#00a0a0">
<text x="52.4" y="38.7">+3V</text>
<text x="190" y="45">+BATT</text>
<text x="146.4" y="128.8">+3V</text>
<text x="38.4" y="140.9" transform="rotate(-90 38.4 140.9)">+3V</text>
<text x="194.6" y="147.9">+3V</text>
<text x="42.2" y="156.8">+3V</text>
</g>
</svg>
